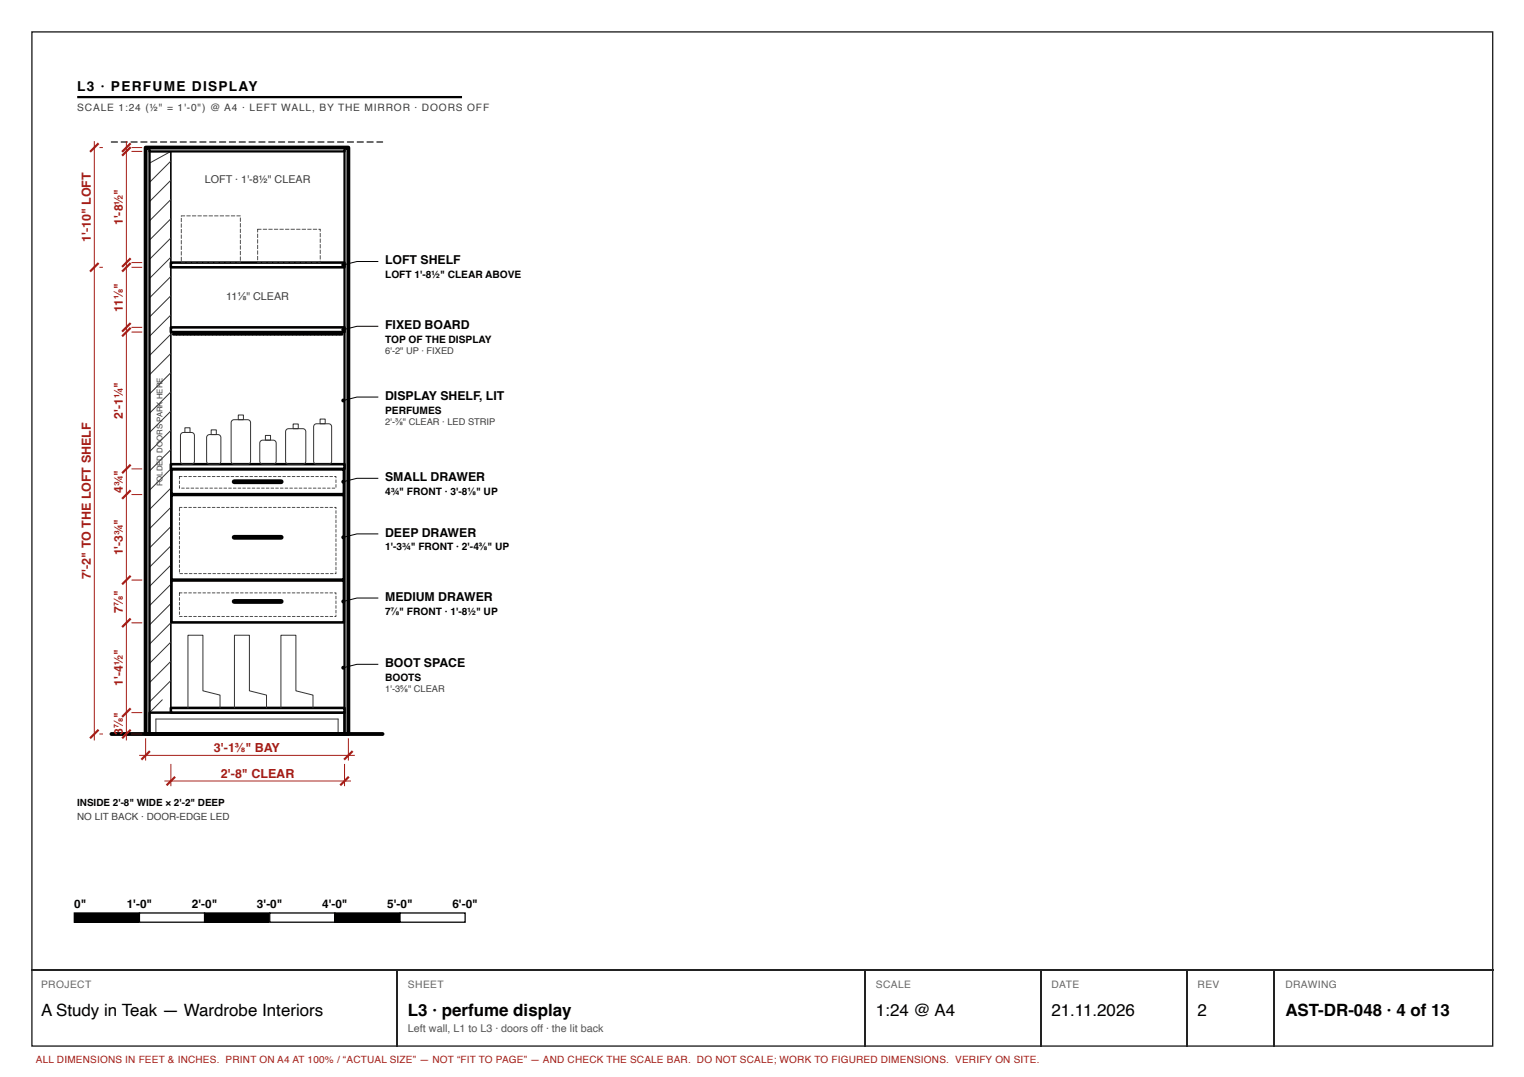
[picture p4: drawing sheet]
<svg xmlns="http://www.w3.org/2000/svg" width="297mm" height="210mm" viewBox="0 0 297 210" stroke-linecap="round" stroke-linejoin="round" font-family="sans-serif">
<path d="M6.2 6.2h284.7v197.7h-284.7z" fill="none" stroke="#222" stroke-width=".26"/>
<path d="M15 18.9h75" fill="none" stroke="#000" stroke-width=".44"/>
<path d="M21.6 27.6h1.3l.1 .1-.1 .1h-1.2zM23.6 27.6h1.2l.1 .1-.1 .1h-1.2zM25.5 27.6h1.2l.1 .1-.1 .1h-1.2zM27.4 27.6h1.2l.1 .1-.1 .1h-1.1zM29.3 27.6h1.2l.2 .1-.2 .1h-1.1zM31.2 27.6h1.3l.1 .1-.1 .1h-1.2zM33.1 27.6h1.3l.1 .1-.1 .1h-1.2zM35.1 27.6h1.2l.1 .1-.1 .1h-1.2zM37 27.6h1.2l.1 .1-.1 .1h-1.2zM38.9 27.6h1.2l.1 .1-.1 .1h-1.1zM40.8 27.6h1.2l.2 .1-.2 .1h-1.1zM42.7 27.6h1.3l.1 .1-.1 .1h-1.2zM44.6 27.6h1.3l.1 .1-.1 .1h-1.2zM46.6 27.6h1.2l.1 .1-.1 .1h-1.2zM48.5 27.6h1.2l.1 .1-.1 .1h-1.2zM50.4 27.6h1.2l.1 .1-.1 .1h-1.1zM52.3 27.6h1.2l.2 .1-.2 .1h-1.1zM54.2 27.6h1.3l.1 .1-.1 .1h-1.2zM56.1 27.6h1.3l.1 .1-.1 .1h-1.2zM58.1 27.6h1.2l.1 .1-.1 .1h-1.2zM60 27.6h1.2l.1 .1-.1 .1h-1.2zM61.9 27.6h1.2l.1 .1-.1 .1h-1.1zM63.8 27.6h1.2l.2 .1-.2 .1h-1.1zM65.7 27.6h1.3l.1 .1-.1 .1h-1.2zM67.6 27.6h1.3l.1 .1-.1 .1h-1.2zM69.5 27.6h1.3l.1 .1-.1 .1h-1.2zM71.5 27.6h1.2l.1 .1-.1 .1h-1.2zM73.4 27.6h1.2l.1 .1-.1 .1h-1.1z" fill="#000"/>
<path d="M21.7 143h52.9" fill="none" stroke="#000" stroke-width=".75"/>
<path d="M29.1 29.5h4.2v109.4h-4.2z" fill="none" stroke="#000" stroke-width=".31"/>
<g fill="none" stroke="#333" stroke-width=".19">
<path d="M33.3 38.9l-4.2 4.1M33.3 35.1l-4.2 4.2M33.3 31.4l-4.2 4.1M33.3 29.5l-4.2 2.3M33.3 57.6l-4.2 4.2M33.3 53.9l-4.2 4.1M33.3 50.1l-4.2 4.2M33.3 46.4l-4.2 4.1M33.3 42.6l-4.2 4.2M33.3 76.4l-4.2 4.1M33.3 72.6l-4.2 4.2M33.3 68.9l-4.2 4.1"/>
<path d="M33.3 65.1l-4.2 4.2M33.3 61.4l-4.2 4.1M33.3 98.9l-4.2 4.1M33.3 95.1l-4.2 4.2M33.3 91.4l-4.2 4.1M33.3 87.6l-4.2 4.2M33.3 83.9l-4.2 4.1M33.3 80.1l-4.2 4.2M33.3 117.6l-4.2 4.2M33.3 113.9l-4.2 4.1M33.3 110.1l-4.2 4.2M33.3 106.4l-4.2 4.1"/>
<path d="M33.3 102.6l-4.2 4.2M31.6 136.4l-2.5 2.5M33.3 132.6l-4.2 4.2M33.3 128.9l-4.2 4.1M33.3 125.1l-4.2 4.2M33.3 121.4l-4.2 4.1"/>
</g>
<path d="M28.4 28.8h.7v114.2h-.7z" fill="#fff"/>
<path d="M28.4 28.8h.7v114.2h-.7z" fill="none" stroke="#000" stroke-width=".44"/>
<path d="M67.1 28.8h.8v114.2h-.8z" fill="#fff"/>
<path d="M67.1 28.8h.8v114.2h-.8z" fill="none" stroke="#000" stroke-width=".44"/>
<path d="M29.1 28.8h38v.7h-38z" fill="#fff"/>
<path d="M29.1 28.8h38v.7h-38zM29.1 138.9h38v4.1h-38z" fill="none" stroke="#000" stroke-width=".44"/>
<path d="M30.4 143v-2.9h35.5v2.9" fill="none" stroke="#333" stroke-width=".19"/>
<path d="M28.4 28.8h39.5v114.2h-39.5z" fill="none" stroke="#000" stroke-width=".75"/>
<path d="M33.3 138h33.8v.9h-33.8z" fill="#fff"/>
<path d="M33.3 138h33.8v.9h-33.8z" fill="none" stroke="#000" stroke-width=".5"/>
<path d="M36.6 138v-14.2h2.9v10.8l3.4 .9v2.5M45.7 138v-14.2h2.9v10.8l3.3 .9v2.5M54.8 138v-14.2h2.9v10.8l3.3 .9v2.5" fill="none" stroke="#333" stroke-width=".19"/>
<path d="M33.4 113.1h33.6v8.2h-33.6z" fill="#fff"/>
<path d="M33.4 113.1h33.6v8.2h-33.6z" fill="none" stroke="#000" stroke-width=".5"/>
<path d="M45.6 117.2h9.2" fill="none" stroke="#000" stroke-width=".94"/>
<path d="M35.8 115.5h.7l-.6 .1zM36.7 115.5h.7l-.6 .1zM37.7 115.5h.6l-.6 .1zM38.6 115.5h.6l-.6 .1zM39.5 115.5h.6l-.6 .1zM40.4 115.5h.6l-.5 .1zM41.3 115.5h.7l-.6 .1zM42.2 115.5h.7l-.6 .1zM43.2 115.5h.6l-.6 .1zM44.1 115.5h.6l-.6 .1zM45 115.5h.6l-.6 .1zM45.9 115.5h.6l-.5 .1zM46.8 115.5h.7l-.6 .1zM47.7 115.5h.7l-.6 .1zM48.7 115.5h.6l-.6 .1zM49.6 115.5h.6l-.6 .1zM50.5 115.5h.6l-.6 .1zM51.4 115.5h.6l-.5 .1zM52.3 115.5h.7l-.6 .1zM53.2 115.5h.7l-.6 .1zM54.2 115.5h.6l-.6 .1zM55.1 115.5h.6l-.6 .1zM56 115.5h.6l-.6 .1zM56.9 115.5h.6l-.5 .1zM57.8 115.5h.7l-.6 .1zM58.7 115.5h.7l-.6 .1zM59.7 115.5h.6l-.6 .1zM60.6 115.5h.6l-.6 .1zM61.5 115.5h.6l-.6 .1zM62.4 115.5h.6l-.5 .1zM63.3 115.5h.7l-.6 .1zM64.2 115.5h.7l-.6 .1zM65.2 115.5h.3v.3h-.1l.1-.3-.3 .1zM65.4 116.1l.2 .1-.1 .6zM65.4 117.1h.2l-.1 .6zM65.4 118h.2l-.1 .6zM65.4 118.9h.2l-.1 .6zM65.4 119.8l.2 .1-.1 .3h-.3v-.2l.3 .1zM64.3 120.1h.6l-.6 .1zM63.3 120.1h.7l-.6 .1zM62.4 120.1h.7l-.6 .1zM61.5 120.1h.7l-.6 .1zM60.6 120.1h.6l-.5 .1zM59.7 120.1h.6l-.6 .1zM58.8 120.1h.6l-.6 .1zM57.8 120.1h.7l-.6 .1zM56.9 120.1h.7l-.6 .1zM56 120.1h.7l-.6 .1zM55.1 120.1h.6l-.5 .1zM54.2 120.1h.6l-.6 .1zM53.3 120.1h.6l-.6 .1zM52.3 120.1h.7l-.6 .1zM51.4 120.1h.7l-.6 .1zM50.5 120.1h.7l-.6 .1zM49.6 120.1h.6l-.5 .1zM48.7 120.1h.6l-.6 .1zM47.8 120.1h.6l-.6 .1zM46.8 120.1h.7l-.6 .1zM45.9 120.1h.7l-.6 .1zM45 120.1h.7l-.6 .1zM44.1 120.1h.6l-.5 .1zM43.2 120.1h.6l-.6 .1zM42.3 120.1h.6l-.6 .1zM41.3 120.1h.7l-.6 .1zM40.4 120.1h.7l-.6 .1zM39.5 120.1h.7l-.6 .1zM38.6 120.1h.6l-.5 .1zM37.7 120.1h.6l-.6 .1zM36.8 120.1h.6l-.6 .1zM35.8 120.1h.7l-.6 .1zM34.9 120.1h.7l-.6 .1zM34.9 119.2h.1v.6zM34.9 118.3h.1v.6zM34.9 117.3l.1 .1v.6zM34.9 116.4l.1 .1v.6zM34.9 115.5l.1 .1v.6zM34.9 115.5h.6l-.5 .1z" fill="#333"/>
<path d="M33.4 96.5h33.6v16.5h-33.6z" fill="#fff"/>
<path d="M33.4 96.5h33.6v16.5h-33.6z" fill="none" stroke="#000" stroke-width=".5"/>
<path d="M45.6 104.7h9.2" fill="none" stroke="#000" stroke-width=".94"/>
<path d="M35.8 98.8l.7 .1-.6 .1zM36.7 98.8l.7 .1-.6 .1zM37.7 98.8l.6 .1-.6 .1zM38.6 98.8l.6 .1-.6 .1zM39.5 98.8l.6 .1-.6 .1zM40.4 98.8l.6 .1-.5 .1zM41.3 98.8l.7 .1-.6 .1zM42.2 98.8l.7 .1-.6 .1zM43.2 98.8l.6 .1-.6 .1zM44.1 98.8l.6 .1-.6 .1zM45 98.8l.6 .1-.6 .1zM45.9 98.8l.6 .1-.5 .1zM46.8 98.8l.7 .1-.6 .1zM47.7 98.8l.7 .1-.6 .1zM48.7 98.8l.6 .1-.6 .1zM49.6 98.8l.6 .1-.6 .1zM50.5 98.8l.6 .1-.6 .1zM51.4 98.8l.6 .1-.5 .1zM52.3 98.8l.7 .1-.6 .1zM53.2 98.8l.7 .1-.6 .1zM54.2 98.8l.6 .1-.6 .1zM55.1 98.8l.6 .1-.6 .1zM56 98.8l.6 .1-.6 .1zM56.9 98.8l.6 .1-.5 .1zM57.8 98.8l.7 .1-.6 .1zM58.7 98.8l.7 .1-.6 .1zM59.7 98.8l.6 .1-.6 .1zM60.6 98.8l.6 .1-.6 .1zM61.5 98.8l.6 .1-.6 .1zM62.4 98.8l.6 .1-.5 .1zM63.3 98.8l.7 .1-.6 .1zM64.2 98.8l.7 .1-.6 .1zM65.2 98.8h.3v.4l-.1-.1 .1-.2-.3 .1zM65.4 99.5h.2l-.1 .6zM65.4 100.4h.2l-.1 .6zM65.4 101.3l.2 .1-.1 .5zM65.4 102.2l.2 .1-.1 .6zM65.4 103.1l.2 .1-.1 .6zM65.4 104.1h.2l-.1 .6zM65.4 105h.2l-.1 .6zM65.4 105.9h.2l-.1 .6zM65.4 106.8l.2 .1-.1 .5zM65.4 107.7l.2 .1-.1 .6zM65.4 108.6l.2 .1-.1 .6zM65.4 109.6h.2l-.1 .6zM65.4 110.5h.2l-.1 .6zM65.4 111.4h.1l.1 .4-.3 .1v-.2l.2 .1zM64.3 111.7l.7 .1-.6 .1zM63.4 111.7l.7 .1-.6 .1zM62.5 111.7l.7 .1-.6 .1zM61.6 111.7l.6 .1-.5 .1zM60.7 111.7l.6 .1-.6 .1zM59.8 111.7l.6 .1-.6 .1zM58.8 111.7l.7 .1-.6 .1zM57.9 111.7l.7 .1-.6 .1zM57 111.7l.7 .1-.6 .1zM56.1 111.7l.6 .1-.5 .1zM55.2 111.7l.6 .1-.6 .1zM54.3 111.7l.6 .1-.6 .1zM53.3 111.7l.7 .1-.6 .1zM52.4 111.7l.7 .1-.6 .1zM51.5 111.7l.7 .1-.6 .1zM50.6 111.7l.6 .1-.5 .1zM49.7 111.7l.6 .1-.6 .1zM48.8 111.7l.6 .1-.6 .1zM47.8 111.7l.7 .1-.6 .1zM46.9 111.7l.7 .1-.6 .1zM46 111.7l.7 .1-.6 .1zM45.1 111.7l.6 .1-.5 .1zM44.2 111.7l.6 .1-.6 .1zM43.3 111.7l.6 .1-.6 .1zM42.3 111.7l.7 .1-.6 .1zM41.4 111.7l.7 .1-.6 .1zM40.5 111.7l.7 .1-.6 .1zM39.6 111.7l.6 .1-.5 .1zM38.7 111.7l.6 .1-.6 .1zM37.8 111.7l.6 .1-.6 .1zM36.8 111.7l.7 .1-.6 .1zM35.9 111.7l.7 .1-.6 .1zM35 111.7l.7 .1-.6 .1zM34.9 110.9l.1 .1v.6zM34.9 110l.1 .1v.6zM34.9 109.1l.1 .1v.5zM34.9 108.2h.1v.6zM34.9 107.3h.1v.6zM34.9 106.3l.1 .1v.6zM34.9 105.4l.1 .1v.6zM34.9 104.5l.1 .1v.6zM34.9 103.6l.1 .1v.5zM34.9 102.7h.1v.6zM34.9 101.8h.1v.6zM34.9 100.8l.1 .1v.6zM34.9 99.9l.1 .1v.6zM34.9 99l.1 .1v.6zM34.9 98.8l.6 .1-.5 .1z" fill="#333"/>
<path d="M33.4 91.5h33.6v4.8h-33.6z" fill="#fff"/>
<path d="M33.4 91.5h33.6v4.8h-33.6z" fill="none" stroke="#000" stroke-width=".5"/>
<path d="M45.6 93.9h9.2" fill="none" stroke="#000" stroke-width=".94"/>
<path d="M35.8 92.8l.7 .1-.6 .1zM36.7 92.8l.7 .1-.6 .1zM37.7 92.8l.6 .1-.6 .1zM38.6 92.8l.6 .1-.6 .1zM39.5 92.8l.6 .1-.6 .1zM40.4 92.8l.6 .1-.5 .1zM41.3 92.8l.7 .1-.6 .1zM42.2 92.8l.7 .1-.6 .1zM43.2 92.8l.6 .1-.6 .1zM44.1 92.8l.6 .1-.6 .1zM45 92.8l.6 .1-.6 .1zM45.9 92.8l.6 .1-.5 .1zM46.8 92.8l.7 .1-.6 .1zM47.7 92.8l.7 .1-.6 .1zM48.7 92.8l.6 .1-.6 .1zM49.6 92.8l.6 .1-.6 .1zM50.5 92.8l.6 .1-.6 .1zM51.4 92.8l.6 .1-.5 .1zM52.3 92.8l.7 .1-.6 .1zM53.2 92.8l.7 .1-.6 .1zM54.2 92.8l.6 .1-.6 .1zM55.1 92.8l.6 .1-.6 .1zM56 92.8l.6 .1-.6 .1zM56.9 92.8l.6 .1-.5 .1zM57.8 92.8l.7 .1-.6 .1zM58.7 92.8l.7 .1-.6 .1zM59.7 92.8l.6 .1-.6 .1zM60.6 92.8l.6 .1-.6 .1zM61.5 92.8l.6 .1-.6 .1zM62.4 92.8l.6 .1-.5 .1zM63.3 92.8l.7 .1-.6 .1zM64.2 92.8l.7 .1-.6 .1zM65.2 92.8h.3v.4l-.1-.1 .1-.2-.3 .1zM65.4 93.5h.2l-.1 .6zM65.4 94.4h.2l-.1 .6zM64.7 95.1h.6l-.6 .1zM63.8 95.1h.6l-.6 .1zM62.8 95.1h.7l-.6 .1zM61.9 95.1h.7l-.6 .1zM61 95.1h.7l-.6 .1zM60.1 95.1h.6l-.5 .1zM59.2 95.1h.6l-.6 .1zM58.3 95.1h.6l-.6 .1zM57.3 95.1h.7l-.6 .1zM56.4 95.1h.7l-.6 .1zM55.5 95.1h.7l-.6 .1zM54.6 95.1h.6l-.5 .1zM53.7 95.1h.6l-.6 .1zM52.8 95.1h.6l-.6 .1zM51.8 95.1h.7l-.6 .1zM50.9 95.1h.7l-.6 .1zM50 95.1h.7l-.6 .1zM49.1 95.1h.6l-.5 .1zM48.2 95.1h.6l-.6 .1zM47.3 95.1h.6l-.6 .1zM46.3 95.1h.7l-.6 .1zM45.4 95.1h.7l-.6 .1zM44.5 95.1h.7l-.6 .1zM43.6 95.1h.6l-.5 .1zM42.7 95.1h.6l-.6 .1zM41.8 95.1h.6l-.6 .1zM40.8 95.1h.7l-.6 .1zM39.9 95.1h.7l-.6 .1zM39 95.1h.7l-.6 .1zM38.1 95.1h.6l-.5 .1zM37.2 95.1h.6l-.6 .1zM36.3 95.1h.6l-.6 .1zM35.3 95.1h.7l-.6 .1zM34.9 94.6l.1 .1v.5l-.1-.1zM34.9 93.7h.1v.6zM34.9 92.8l.6 .1h-.5v.5z" fill="#333"/>
<path d="M33.3 90.5h33.8v.9h-33.8z" fill="#fff"/>
<path d="M33.3 90.5h33.8v.9h-33.8z" fill="none" stroke="#000" stroke-width=".5"/>
<path d="M33.6 64.9l.6-.1a.28 .28 0 0 1 .3 .3 .28 .28 0 0 1-.3 .3l-.6-.1zM34.3 64.9l.6-.1a.28 .28 0 0 1 .3 .3 .28 .28 0 0 1-.3 .3l-.6-.1zM35 64.9l.6-.1a.28 .28 0 0 1 .3 .3 .28 .28 0 0 1-.3 .3l-.6-.1zM35.7 64.9l.6-.1a.28 .28 0 0 1 .3 .3 .28 .28 0 0 1-.3 .3l-.6-.1zM36.4 64.9l.6-.1a.28 .28 0 0 1 .3 .3 .28 .28 0 0 1-.3 .3l-.6-.1zM37.1 64.9l.7-.1a.28 .28 0 0 1 .2 .3 .28 .28 0 0 1-.2 .3l-.7-.1zM37.8 64.9l.7-.1a.28 .28 0 0 1 .2 .3 .28 .28 0 0 1-.2 .3l-.7-.1zM38.6 64.9l.6-.1a.28 .28 0 0 1 .3 .3 .28 .28 0 0 1-.3 .3l-.6-.1zM39.3 64.9l.6-.1a.28 .28 0 0 1 .3 .3 .28 .28 0 0 1-.3 .3l-.6-.1zM40 64.9l.6-.1a.28 .28 0 0 1 .3 .3 .28 .28 0 0 1-.3 .3l-.6-.1zM40.7 64.9l.6-.1a.28 .28 0 0 1 .3 .3 .28 .28 0 0 1-.3 .3l-.6-.1zM41.4 64.9l.6-.1a.28 .28 0 0 1 .3 .3 .28 .28 0 0 1-.3 .3l-.6-.1zM42.1 64.9l.6-.1a.28 .28 0 0 1 .3 .3 .28 .28 0 0 1-.3 .3l-.6-.1zM42.8 64.9l.6-.1a.28 .28 0 0 1 .3 .3 .28 .28 0 0 1-.3 .3l-.6-.1zM43.5 64.9l.6-.1a.28 .28 0 0 1 .3 .3 .28 .28 0 0 1-.3 .3l-.6-.1zM44.2 64.9l.6-.1a.28 .28 0 0 1 .3 .3 .28 .28 0 0 1-.3 .3l-.6-.1zM44.9 64.9l.6-.1a.28 .28 0 0 1 .3 .3 .28 .28 0 0 1-.3 .3l-.6-.1zM45.6 64.9l.7-.1a.28 .28 0 0 1 .2 .3 .28 .28 0 0 1-.2 .3l-.7-.1zM46.3 64.9l.7-.1a.28 .28 0 0 1 .2 .3 .28 .28 0 0 1-.2 .3l-.7-.1zM47.1 64.9l.6-.1a.28 .28 0 0 1 .3 .3 .28 .28 0 0 1-.3 .3l-.6-.1zM47.8 64.9l.6-.1a.28 .28 0 0 1 .3 .3 .28 .28 0 0 1-.3 .3l-.6-.1zM48.5 64.9l.6-.1a.28 .28 0 0 1 .3 .3 .28 .28 0 0 1-.3 .3l-.6-.1zM49.2 64.9l.6-.1a.28 .28 0 0 1 .3 .3 .28 .28 0 0 1-.3 .3l-.6-.1zM49.9 64.9l.6-.1a.28 .28 0 0 1 .3 .3 .28 .28 0 0 1-.3 .3l-.6-.1zM50.6 64.9l.6-.1a.28 .28 0 0 1 .3 .3 .28 .28 0 0 1-.3 .3l-.6-.1zM51.3 64.9l.6-.1a.28 .28 0 0 1 .3 .3 .28 .28 0 0 1-.3 .3l-.6-.1zM52 64.9l.6-.1a.28 .28 0 0 1 .3 .3 .28 .28 0 0 1-.3 .3l-.6-.1zM52.7 64.9l.6-.1a.28 .28 0 0 1 .3 .3 .28 .28 0 0 1-.3 .3l-.6-.1zM53.4 64.9l.6-.1a.28 .28 0 0 1 .3 .3 .28 .28 0 0 1-.3 .3l-.6-.1zM54.1 64.9l.7-.1a.28 .28 0 0 1 .2 .3 .28 .28 0 0 1-.2 .3l-.7-.1zM54.8 64.9l.7-.1a.28 .28 0 0 1 .2 .3 .28 .28 0 0 1-.2 .3l-.7-.1zM55.6 64.9l.6-.1a.28 .28 0 0 1 .3 .3 .28 .28 0 0 1-.3 .3l-.6-.1zM56.3 64.9l.6-.1a.28 .28 0 0 1 .3 .3 .28 .28 0 0 1-.3 .3l-.6-.1zM57 64.9l.6-.1a.28 .28 0 0 1 .3 .3 .28 .28 0 0 1-.3 .3l-.6-.1zM57.7 64.9l.6-.1a.28 .28 0 0 1 .3 .3 .28 .28 0 0 1-.3 .3l-.6-.1zM58.4 64.9l.6-.1a.28 .28 0 0 1 .3 .3 .28 .28 0 0 1-.3 .3l-.6-.1zM59.1 64.9l.6-.1a.28 .28 0 0 1 .3 .3 .28 .28 0 0 1-.3 .3l-.6-.1zM59.8 64.9l.6-.1a.28 .28 0 0 1 .3 .3 .28 .28 0 0 1-.3 .3l-.6-.1zM60.5 64.9l.6-.1a.28 .28 0 0 1 .3 .3 .28 .28 0 0 1-.3 .3l-.6-.1zM61.2 64.9l.6-.1a.28 .28 0 0 1 .3 .3 .28 .28 0 0 1-.3 .3l-.6-.1zM61.9 64.9l.6-.1a.28 .28 0 0 1 .3 .3 .28 .28 0 0 1-.3 .3l-.6-.1zM62.6 64.9l.7-.1a.28 .28 0 0 1 .2 .3 .28 .28 0 0 1-.2 .3l-.7-.1zM63.3 64.9l.7-.1a.28 .28 0 0 1 .2 .3 .28 .28 0 0 1-.2 .3l-.7-.1zM64.1 64.9l.6-.1a.28 .28 0 0 1 .3 .3 .28 .28 0 0 1-.3 .3l-.6-.1zM64.8 64.9l.6-.1a.28 .28 0 0 1 .3 .3 .28 .28 0 0 1-.3 .3l-.6-.1zM65.5 64.9l.6-.1a.28 .28 0 0 1 .3 .3 .28 .28 0 0 1-.3 .3l-.6-.1zM66.2 64.9l.4-.1a.28 .28 0 0 1 .3 .3 .28 .28 0 0 1-.3 .3l-.4-.1z" fill="#000"/>
<path d="M35.3 84.5l.5-.2h1.5a.58 .58 0 0 1 .6 .6v5a.58 .58 0 0 1-.6 .6h-1.5a.58 .58 0 0 1-.6-.6v-5zM36 83.4h1v.9h-1zM40.4 84.9l.5-.2h1.6a.58 .58 0 0 1 .5 .6v4.6a.58 .58 0 0 1-.5 .6h-1.6a.58 .58 0 0 1-.6-.6v-4.6zM41.2 83.8h1v.9h-1zM45.2 82l.4-.2h2.7a.58 .58 0 0 1 .5 .6v7.5a.58 .58 0 0 1-.5 .6h-2.7a.58 .58 0 0 1-.6-.6v-7.5zM46.4 80.9h1v.9h-1zM50.8 85.9l.4-.1h2a.58 .58 0 0 1 .6 .6v3.5a.58 .58 0 0 1-.6 .6h-2a.58 .58 0 0 1-.6-.6v-3.5zM51.7 84.9h1v.9h-1zM55.8 83.7l.4-.2h2.8a.58 .58 0 0 1 .6 .6v5.8a.58 .58 0 0 1-.6 .6h-2.8a.58 .58 0 0 1-.5-.6v-5.8zM57.1 82.6h1v.9h-1zM61.3 82.8l.4-.2h2.4a.58 .58 0 0 1 .5 .6v6.7a.58 .58 0 0 1-.5 .6h-2.4a.58 .58 0 0 1-.6-.6v-6.7zM62.4 81.7h1v.9h-1z" fill="none" stroke="#333" stroke-width=".19"/>
<path d="M33.3 63.8h33.8v.9h-33.8z" fill="#fff"/>
<path d="M33.3 63.8h33.8v.9h-33.8z" fill="none" stroke="#000" stroke-width=".5"/>
<path d="M33.3 51.2h33.8v.9h-33.8z" fill="#fff"/>
<path d="M33.3 51.2h33.8v.9h-33.8z" fill="none" stroke="#000" stroke-width=".5"/>
<g fill="#333">
<path d="M36.3 42l.9 .1-.8 .1zM37.4 42l.8 .1-.7 .1zM38.5 42l.8 .1-.7 .1zM39.6 42l.8 .1-.7 .1zM40.7 42l.8 .1-.8 .1zM41.8 42l.8 .1-.8 .1zM42.8 42l.9 .1-.8 .1zM43.9 42l.8 .1-.7 .1zM45 42l.8 .1-.7 .1zM46.1 42l.8 .1-.7 .1zM46.8 42.4l.1 .1-.1 .7zM46.8 43.5l.1 .1-.1 .7zM46.8 44.6h.1l-.1 .8zM46.8 45.7h.1l-.1 .8zM46.8 46.8h.1l-.1 .8zM46.8 47.8l.1 .1-.1 .7zM46.8 48.9l.1 .1-.1 .7zM46.8 50l.1 .1-.1 .7zM46.1 51.1l.7 .1v-.1l.1 .1-.7 .1zM45 51.1l.9 .1-.8 .1zM44 51.1l.8 .1-.8 .1zM42.9 51.1l.8 .1-.8 .1zM41.8 51.1l.8 .1-.7 .1zM40.7 51.1l.8 .1-.7 .1zM39.6 51.1l.8 .1-.7 .1zM38.5 51.1l.9 .1-.8 .1zM37.5 51.1l.8 .1-.8 .1zM36.4 51.1l.8 .1-.8 .1zM35.3 51.1l.8 .1-.7 .1zM35.3 50.1h.1l-.1 .8zM35.3 49h.1l-.1 .8zM35.3 47.9l.1 .1-.1 .7zM35.3 46.8l.1 .1-.1 .7zM35.3 45.7l.1 .1-.1 .7zM35.3 44.6l.1 .1-.1 .8zM35.3 43.6h.1l-.1 .8zM35.3 42.5h.1l-.1 .8zM35.3 42l.8 .1h-.8v.1z"/>
<path d="M51.2 44.6l.9 .1-.8 .1zM52.3 44.6l.8 .1-.7 .1zM53.4 44.6l.8 .1-.7 .1zM54.5 44.6l.8 .1-.7 .1zM55.6 44.6l.8 .1-.8 .1zM56.7 44.6l.8 .1-.8 .1zM57.7 44.6l.9 .1-.8 .1zM58.8 44.6l.8 .1-.7 .1zM59.9 44.6l.8 .1-.7 .1zM61 44.6l.8 .1-.7 .1zM62.1 44.6h.4v.5h-.2l.1-.4-.3 .1zM62.3 45.4l.2 .1-.1 .7zM62.3 46.5l.2 .1-.1 .7zM62.3 47.6l.2 .1-.1 .7zM62.3 48.7h.2l-.1 .8zM62.3 49.8h.2l-.1 .8zM61.9 51.1l.5 .1-.1-.3 .2-.1v.4l-.5 .1zM60.9 51.1l.8 .1-.8 .1zM59.8 51.1l.8 .1-.8 .1zM58.7 51.1l.8 .1-.7 .1zM57.6 51.1l.8 .1-.7 .1zM56.5 51.1l.8 .1-.7 .1zM55.4 51.1l.9 .1-.8 .1zM54.4 51.1l.8 .1-.8 .1zM53.3 51.1l.8 .1-.8 .1zM52.2 51.1l.8 .1-.7 .1zM51.1 51.1l.8 .1-.7 .1zM50.2 51h.1l-.1 .2h.6l-.6 .1zM50.2 49.9l.1 .1-.1 .7zM50.2 48.8l.1 .1-.1 .7zM50.2 47.7l.1 .1-.1 .7zM50.2 46.6l.1 .1-.1 .8zM50.2 45.6h.1l-.1 .8zM50.2 44.6l.8 .1h-.8v.6z"/>
</g>
<g fill="none" stroke="#a51d17" stroke-width=".19">
<path d="M18.4 27.5v116.8M19.4 28.8h.6M24.6 27.5v116.8M25.6 28.8h2.1M25.6 29.5h2.1M19.4 52.1h.6M25.6 51.2h2.1M25.6 52.1h2.1M25.6 63.8h2.1M25.6 64.7h2.1M25.6 91.4h2.1M25.6 96.4h2.1"/>
<path d="M25.6 113h2.1M25.6 121.4h2.1M25.6 138.9h2.1M19.4 143h.6M25.6 143h2.1M27.1 147.2h42M28.4 143.9v4.3M32 152.2h36.4M33.3 148.9v4.3M67.1 148.9v4.3M67.9 143.9v4.3"/>
</g>
<g fill="none" stroke="#a51d17" stroke-width=".42">
<path d="M19.2 27.9l-1.7 1.7M25.5 27.9l-1.7 1.7M25.5 28.7l-1.7 1.6M19.2 51.3l-1.7 1.6M25.5 50.3l-1.7 1.7M25.5 51.3l-1.7 1.6M25.5 63l-1.7 1.6M25.5 63.9l-1.7 1.6M25.5 90.5l-1.7 1.7M25.5 95.5l-1.7 1.7M25.5 112.2l-1.7 1.7M25.5 120.5l-1.7 1.7"/>
<path d="M25.5 138l-1.7 1.7M19.2 142.2l-1.7 1.7M25.5 142.2l-1.7 1.7M29.2 146.4l-1.7 1.6M34.1 151.4l-1.6 1.6M68 151.4l-1.7 1.6M68.7 146.4l-1.6 1.6"/>
</g>
<path d="M73.7 51h-4.1l-2.7 .6M73.7 63.6h-4.1l-2.7 .7M73.7 77.4h-4.1l-2.7 .6M73.7 93.2h-4.1l-2.7 .7M73.7 104h-4.1l-2.7 .7M73.7 116.5h-4.1l-2.7 .7M73.7 129.5h-4.1l-2.7 .6" fill="none" stroke="#000" stroke-width=".19"/>
<g fill="#000">
<path d="M14.5 177.9h12.7v1.8h-12.7z"/>
<circle cx="66.9" cy="51.6" r=".38"/>
<circle cx="66.9" cy="78" r=".38"/>
<circle cx="66.9" cy="64.3" r=".38"/>
<circle cx="66.9" cy="93.9" r=".38"/>
<circle cx="66.9" cy="104.7" r=".38"/>
<circle cx="66.9" cy="117.2" r=".38"/>
<circle cx="66.9" cy="130.1" r=".38"/>
</g>
<path d="M14.5 177.9h12.7v1.8h-12.7z" fill="none" stroke="#000" stroke-width=".25"/>
<path d="M27.2 177.9h12.7v1.8h-12.7z" fill="#fff"/>
<path d="M27.2 177.9h12.7v1.8h-12.7zM39.9 177.9h12.7v1.8h-12.7z" fill="none" stroke="#000" stroke-width=".25"/>
<path d="M39.9 177.9h12.7v1.8h-12.7z" fill="#000"/>
<path d="M52.6 177.9h12.7v1.8h-12.7z" fill="#fff"/>
<path d="M52.6 177.9h12.7v1.8h-12.7zM65.3 177.9h12.7v1.8h-12.7z" fill="none" stroke="#000" stroke-width=".25"/>
<path d="M65.3 177.9h12.7v1.8h-12.7z" fill="#000"/>
<path d="M78 177.9h12.6v1.8h-12.6z" fill="#fff"/>
<path d="M78 177.9h12.6v1.8h-12.6z" fill="none" stroke="#000" stroke-width=".25"/>
<path d="M6.1 189h284.9M77.4 189.2v14.8M168.7 189.2v14.8M202.8 189.2v14.8M231.4 189.2v14.8M248.3 189.2v14.8" fill="none" stroke="#222" stroke-width=".26"/>
<g font-size="3.3">
<text x="8" y="197.9">A Study in Teak — Wardrobe Interiors</text>
<text x="79.5" y="197.9">L3 · perfume display</text>
<text x="170.7" y="197.9">1:24 @ A4</text>
<text x="204.9" y="197.9">21.11.2026</text>
<text x="233.4" y="197.9">2</text>
<text x="250.5" y="197.9">AST-DR-048 · 4 of 13</text>
</g>
<text font-size="2.7" x="15" y="17.7">L3 · PERFUME DISPLAY</text>
<g font-size="2.4" fill="#a51d17">
<text x="17.7" y="47.2" transform="rotate(-90 17.7 47.2)">1'-10&quot; LOFT</text>
<text x="24" y="43.9" transform="rotate(-90 24 43.9)">1'-8½&quot;</text>
<text x="24" y="60.7" transform="rotate(-90 24 60.7)">11⅛&quot;</text>
<text x="24" y="81.6" transform="rotate(-90 24 81.6)">2'-1¼&quot;</text>
<text x="24" y="96.1" transform="rotate(-90 24 96.1)">4¾&quot;</text>
<text x="17.7" y="112.8" transform="rotate(-90 17.7 112.8)">7'-2&quot; TO THE LOFT SHELF</text>
<text x="24" y="108.2" transform="rotate(-90 24 108.2)">1'-3¾&quot;</text>
<text x="24" y="119.4" transform="rotate(-90 24 119.4)">7⅞&quot;</text>
<text x="24" y="133.7" transform="rotate(-90 24 133.7)">1'-4½&quot;</text>
<text x="24" y="143.2" transform="rotate(-90 24 143.2)">3⅞&quot;</text>
<text x="41.7" y="146.5">3'-1⅜&quot; BAY</text>
<text x="43.1" y="151.5">2'-8&quot; CLEAR</text>
</g>
<g font-size="2.4">
<text x="75.1" y="51.5">LOFT SHELF</text>
<text x="75.1" y="64.2">FIXED BOARD</text>
<text x="75.1" y="77.9">DISPLAY SHELF, LIT</text>
<text x="75.1" y="93.8">SMALL DRAWER</text>
<text x="75.1" y="104.6">DEEP DRAWER</text>
<text x="75.1" y="117.1">MEDIUM DRAWER</text>
<text x="75.1" y="130">BOOT SPACE</text>
</g>
<g font-size="2.3">
<text x="14.5" y="176.9">0&quot;</text>
<text x="24.7" y="176.9">1'-0&quot;</text>
<text x="37.4" y="176.9">2'-0&quot;</text>
<text x="50.1" y="176.9">3'-0&quot;</text>
<text x="62.8" y="176.9">4'-0&quot;</text>
<text x="75.5" y="176.9">5'-0&quot;</text>
<text x="88.2" y="176.9">6'-0&quot;</text>
</g>
<g font-size="2.1" fill="#3d3d3d">
<text x="39.9" y="35.7">LOFT · 1'-8½&quot; CLEAR</text>
<text x="44.1" y="58.5">11⅛&quot; CLEAR</text>
</g>
<text font-size="2.1" fill="#555" x="79.5" y="201.1">Left wall, L1 to L3 · doors off · the lit back</text>
<text font-size="2" fill="#3d3d3d" x="15" y="21.7">SCALE 1:24 (½&quot; = 1'-0&quot;) @ A4 · LEFT WALL, BY THE MIRROR · DOORS OFF</text>
<g font-size="2">
<text x="75.1" y="54.2">LOFT 1'-8½&quot; CLEAR ABOVE</text>
<text x="75.1" y="66.8">TOP OF THE DISPLAY</text>
<text x="75.1" y="80.6">PERFUMES</text>
<text x="75.1" y="96.4">4¾&quot; FRONT · 3'-8⅛&quot; UP</text>
<text x="75.1" y="107.3">1'-3¾&quot; FRONT · 2'-4⅜&quot; UP</text>
<text x="75.1" y="119.8">7⅞&quot; FRONT · 1'-8½&quot; UP</text>
<text x="75.1" y="132.7">BOOTS</text>
</g>
<g font-size="2" fill="#666">
<text x="8" y="192.6">PROJECT</text>
<text x="79.5" y="192.6">SHEET</text>
<text x="170.7" y="192.6">SCALE</text>
<text x="204.9" y="192.6">DATE</text>
<text x="233.4" y="192.6">REV</text>
<text x="250.5" y="192.6">DRAWING</text>
</g>
<text font-size="1.9" x="15" y="157">INSIDE 2'-8&quot; WIDE × 2'-2&quot; DEEP</text>
<text font-size="1.9" fill="#3d3d3d" x="15" y="159.9">NO LIT BACK · DOOR-EDGE LED</text>
<text font-size="1.9" fill="#a51d17" x="7" y="207.2">ALL DIMENSIONS IN FEET &amp; INCHES. PRINT ON A4 AT 100% / “ACTUAL SIZE” — NOT “FIT TO PAGE” — AND CHECK THE SCALE BAR. DO NOT SCALE; WORK TO FIGURED DIMENSIONS. VERIFY ON SITE.</text>
<g font-size="1.8" fill="#3d3d3d">
<text x="75.1" y="69.1">6'-2&quot; UP · FIXED</text>
<text x="75.1" y="82.9">2'-⅜&quot; CLEAR · LED STRIP</text>
<text x="75.1" y="134.9">1'-3⅝&quot; CLEAR</text>
</g>
<text font-size="1.5" fill="#3d3d3d" x="31.7" y="94.8" transform="rotate(-90 31.7 94.8)">FOLDED DOORS PARK HERE</text>
</svg>
